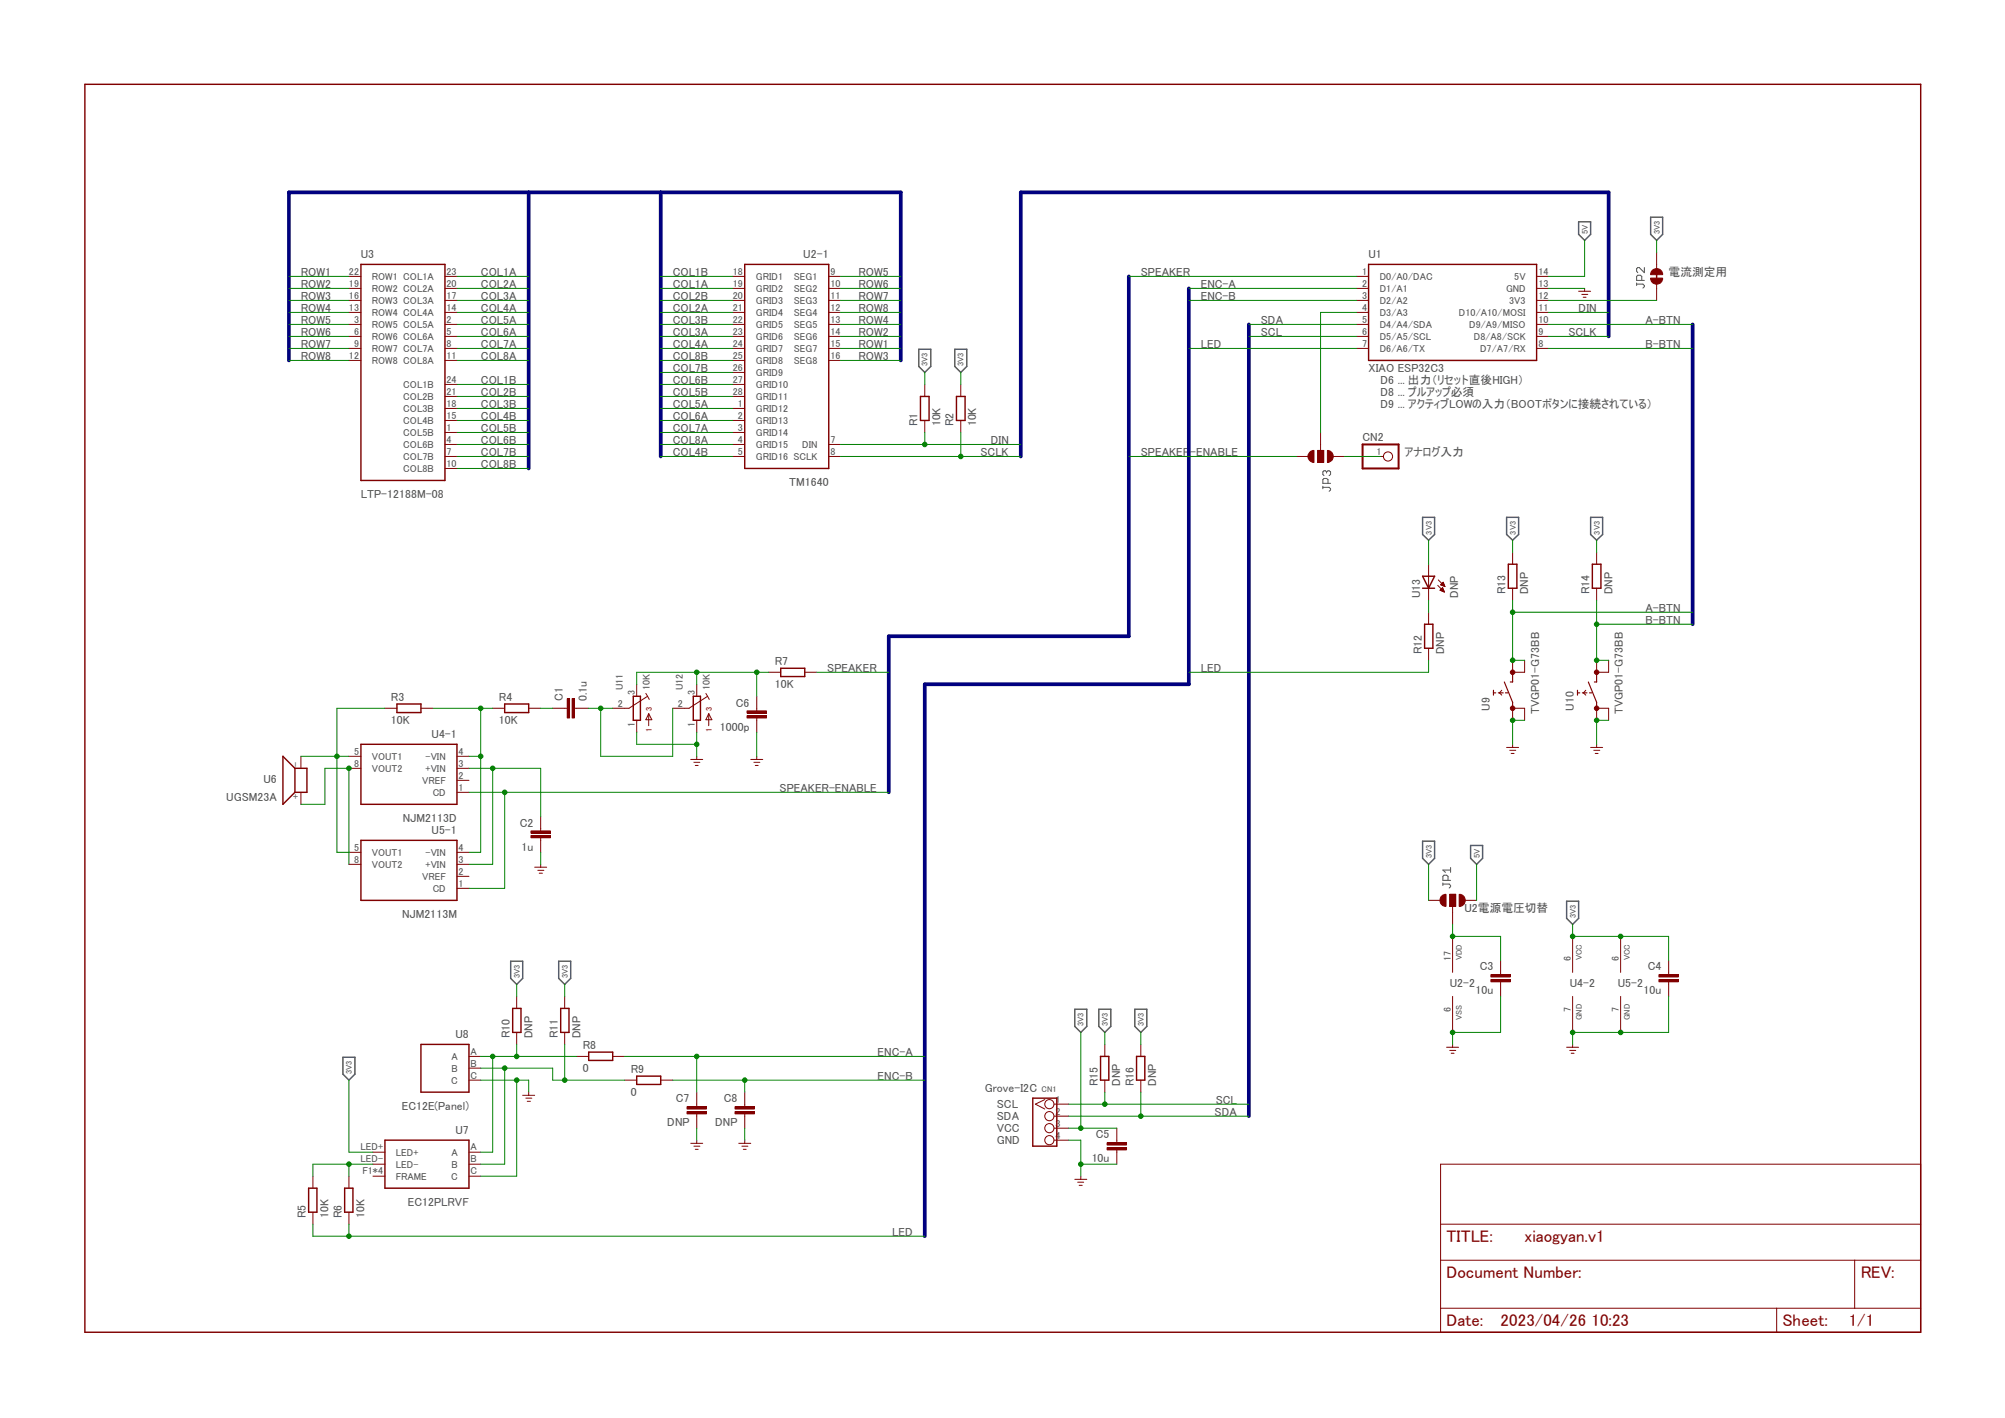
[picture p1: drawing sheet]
<svg xmlns="http://www.w3.org/2000/svg" width="297mm" height="210mm" viewBox="0 0 297 210" stroke-linecap="round" stroke-linejoin="round" font-family="sans-serif">
<path d="M12.2 12.3l272.6 185.4M284.8 12.3l-272.6 185.4" fill="none" stroke="#fff" stroke-width=".15"/>
<g fill="none" stroke="#505050" stroke-width=".15">
<path d="M243.6 39.6v.8l-.8-.8h-.2l-.2 .2v.4l.2 .2M242.4 42.1h1l.2 .2v.2l-.2 .2M242.4 41.9v.4M243.2 41.5v-.6l-.2-.1h-.4l-.2 .1v.6h1.2M196 72.2h.9l.2 .2v.2l-.2 .2M196 72v.4M196.5 69.9l.2-.2 .4 .2v.4l-.2 .1M196.5 69.9l-.2-.2h-.2l-.1 .2v.4l.1 .1M196.5 69.9v.2M196.7 71.6v-.6l-.2-.1h-.4l-.1 .1v.6h1.1M213.7 130.9h1l.2 .2v.2l-.2 .2M213.7 130.8v.3"/>
<path d="M214.5 130.4v-.6l-.2-.2h-.4l-.2 .2v.6h1.2M214.9 128.5v.7M214.9 128.9h-1.2l.4 .3"/>
</g>
<g fill="none" stroke="#505050" stroke-width=".21">
<path d="M233.8 32.9h1.8v1.8l-.9 .9-.9-.9zM244.5 32.2h1.8v2.5l-.9 .9-.9-.9zM136.1 51.7h1.8v2.6l-.9 .9-.9-.9zM141.4 51.7h1.8v2.6l-.9 .9-.9-.9zM210.7 76.6h1.8v2.6l-.9 .8-.9-.8zM223.2 76.6h1.8v2.6l-.9 .8-.9-.8zM235.6 76.6h1.8v2.6l-.9 .8-.9-.8zM210.7 124.6h1.8v2.5l-.9 .9-.9-.9zM217.8 125.2h1.8v1.9l-.9 .9-.9-.9zM232.1 133.5h1.7v2.5l-.8 .9-.9-.9zM50.8 156.6h1.8v2.5l-.9 .9-.9-.9zM75.6 142.4h1.8v2.5l-.9 .9-.9-.9z"/>
<path d="M82.8 142.4h1.7v2.5l-.8 .9-.9-.9zM159.2 149.5h1.8v2.5l-.9 .9-.9-.9zM162.8 149.5h1.7v2.5l-.8 .9-.9-.9zM168.1 149.5h1.8v2.5l-.9 .9-.9-.9z"/>
</g>
<path d="M12.6 12.5h271.9v184.8h-271.9zM53.5 39.2h12.4v32h-12.4zM110.3 39.2h12.5v30.2h-12.5zM202.7 39.2h24.9v14.2h-24.9zM57 168.9h12.5v7.1h-12.5z" fill="none" stroke="#800000" stroke-width=".21"/>
<g fill="none" stroke="#800000" stroke-width=".15">
<path d="M51.7 42.7h1.8M51.7 44.5h1.8M51.7 40.9h1.8M51.7 46.3h1.8M51.7 48h1.8M51.7 49.8h1.8M51.7 51.6h1.8M51.7 53.4h1.8M65.9 42.7h1.8M65.9 44.5h1.8M65.9 40.9h1.8M65.9 46.3h1.8"/>
<path d="M65.9 48h1.8M65.9 49.8h1.8M65.9 51.6h1.8M65.9 53.4h1.8M65.9 56.9h1.8M65.9 58.7h1.8M108.5 42.7h1.8M108.5 44.5h1.8M108.5 40.9h1.8M108.5 46.3h1.8M108.5 48h1.8M108.5 49.8h1.8"/>
<path d="M108.5 51.6h1.8M108.5 53.4h1.8M108.5 56.9h1.8M108.5 58.7h1.8M108.5 55.2h1.8M122.8 42.7h1.7M122.8 44.5h1.7M122.8 40.9h1.7M122.8 46.3h1.7M122.8 48h1.7M122.8 49.8h1.7M122.8 51.6h1.7"/>
<path d="M122.8 53.4h1.7M201 42.7h1.7M201 44.5h1.7M201 40.9h1.7M201 46.3h1.7M201 48h1.7M201 49.8h1.7M201 51.6h1.7M227.6 42.7h1.8M227.6 44.5h1.8M227.6 40.9h1.8M227.6 46.3h1.8"/>
<path d="M227.6 48h1.8M227.6 49.8h1.8M227.6 51.6h1.8M65.9 60.5h1.8M65.9 62.3h1.8M65.9 64.1h1.8M65.9 65.8h1.8M65.9 67.6h1.8M65.9 69.4h1.8M108.5 60.5h1.8M108.5 62.3h1.8M108.5 64.1h1.8"/>
<path d="M108.5 65.8h1.8M108.5 67.6h1.8M122.8 65.8h1.7M122.8 67.6h1.7M224.1 99.6h1.7M222.5 102.2l-.4 .4 .4 .4M224.1 104.9h1.7M215.2 138.7v5.3M215.2 147.6v5.3M55.2 172.4h1.8M55.2 170.6h1.8M55.2 174.2h1.8"/>
<path d="M69.5 172.4h1.7M69.5 170.6h1.7M69.5 174.2h1.7M213.4 172.4h71.1v24.9h-71.1zM213.4 186.6h71.1M213.4 193.8h71.1M213.4 181.3h71.1M263.2 193.8v3.5M274.7 186.6v7.2"/>
</g>
<path d="M224.1 99.6v1.4h-.4M221.2 102.6h.4M221.2 102.2v.8M222 102.6h.7M222.8 101l1.3 3v.9M223 102.6h.4" fill="none" stroke="#800000" stroke-width=".17"/>
<circle cx="224.1" cy="104.9" r=".33" fill="#800000"/>
<circle cx="224.1" cy="104.9" r=".33" fill="none" stroke="#800000" stroke-width=".15"/>
<circle cx="224.1" cy="99.6" r=".33" fill="#800000"/>
<g fill="none" stroke="#800000" stroke-width=".15">
<path d="M224.1 97.8v1.8M225.8 97.8v1.8M236.5 99.6h1.8M224.1 104.9v1.8M225.8 104.9v1.8M234.9 102.2l-.3 .4 .3 .4M236.5 104.9h1.8"/>
<circle cx="224.1" cy="99.6" r=".33"/>
</g>
<path d="M236.5 99.6v1.4h-.3M233.7 102.6h.3M233.7 102.2v.8M234.4 102.6h.7M235.3 101l1.2 3v.9M235.5 102.6h.3" fill="none" stroke="#800000" stroke-width=".17"/>
<circle cx="236.5" cy="104.9" r=".33" fill="#800000"/>
<circle cx="236.5" cy="104.9" r=".33" fill="none" stroke="#800000" stroke-width=".15"/>
<circle cx="236.5" cy="99.6" r=".33" fill="#800000"/>
<g fill="none" stroke="#800000" stroke-width=".15">
<path d="M137 56.9v1.8M142.3 56.9v1.8M233.8 43.1h1.8M234.3 43.6h.9M234.5 44h.4M234.7 42.7v.4M137 62.3v1.8M142.3 62.3v1.8M113.9 99.6h1.8M119.2 99.6h1.8M211.6 83.6v5.3M211.6 90.7v1.8"/>
<path d="M211.6 96v1.8M213 86.7l1 1M213.1 85.9l.9 1M213.3 87.4l.4-.4 .3 .7zM213.4 87.4h.4M213.4 86.6l.4-.4 .2 .7zM213.4 87.5h.5M213.4 87.3h.4M213.4 86.6h.5M213.5 86.7h.5M213.5 86.5h.4M213.5 87.2h.2"/>
<path d="M213.5 87.5h.4M213.6 86.4h.2M213.6 87.2h.1M213.6 86.7h.4M213.6 87.1h.1M213.7 86.4h.1M213.7 87.5h.2M213.7 87.1h.1M213.7 86.3h.1M213.7 86.7h.3M213.8 87.6h.1M213.9 86.8h.1"/>
<path d="M213.9 87.7h.1M214 86.9h.1M224.1 81.8v1.8M224.1 87.1v1.8M236.5 81.8v1.8M236.5 87.1v1.8M236.5 97.8v1.8M238.3 97.8v1.8M44.6 112v1.8M44.6 117.3v1.8M51.7 113.8h1.8M51.7 112h1.8"/>
<path d="M57 104.9h1.8M62.4 104.9h1.7M67.7 117.3h1.8M67.7 115.6h1.8M67.7 113.8h1.8M67.7 112h1.8M73 104.9h1.8M78.3 104.9h1.8M81.9 104.9h2.1M84 103.5h.4v2.8h-.4zM84.8 103.5h.3v2.8h-.3zM85.1 104.9h2.1"/>
<path d="M94.3 101.3v1.8M94.3 106.7v1.8M95.7 102.7l.2 .4M95.9 103.1l-2.7 1.8h-2.4M95.9 103.1l.3 .5M96.1 105.7v1.8M96.1 105.7l.5 .9h-.9zM102.3 112.5h1.8M102.8 112.9h.9M103 113.4h.4M103.2 101.3v1.8M103.2 106.7v1.8"/>
<path d="M103.2 112v.5M104.6 102.7l.2 .4M104.8 103.1l-2.7 1.8h-2.4M104.8 103.1l.3 .5M105 105.7l.5 .9h-.9zM105 105.7v1.8M110.7 106h2.8v.3h-2.8zM110.7 105.3h2.8v.3h-2.8zM111.2 112.5h1.8M111.7 112.9h.9M111.9 113.4h.4M112.1 103.1v2.2"/>
<path d="M112.1 106.3v2.2M112.1 112v.5M223.2 110.7h1.8M223.6 111.1h.9M223.9 111.6h.4M224.1 110.2v.5M235.6 110.7h1.8M236.1 111.1h.9M236.3 111.6h.4M236.5 104.9v1.8M236.5 110.2v.5M238.3 104.9v1.8"/>
<path d="M78.7 123.7h2.8v.4h-2.8zM78.7 123.1h2.8v.3h-2.8zM79.2 128.4h1.8M79.7 128.9h.9M79.9 129.3h.4M80.1 120.9v2.1M80.1 124.1v2.1M80.1 128v.4M233 138.7v5.3M76.5 147.6v1.8M76.5 152.9v1.8M83.7 147.6v1.8"/>
<path d="M83.7 152.9v1.8M85.4 156.5h1.8M90.8 156.5h1.7M92.5 160h1.8M97.9 160h1.8M214.3 155.1h1.8M214.8 155.6h.8M215 156h.4M215.2 154.7v.4M232.1 155.1h1.7M232.5 155.6h.9M232.7 156h.5"/>
<path d="M233 147.6v5.3M233 154.7v.4M245.7 145.1h2.9v.3h-2.9zM245.7 144.4h2.9v.3h-2.9zM247.2 142.2v2.2M247.2 145.4v2.2M46.4 174.2v1.8M46.4 179.5v1.8M77.4 162.2h1.8M77.9 162.6h.9M78.1 163.1h.5M78.3 161.8v.4"/>
<path d="M101.8 164.6h2.8v.4h-2.8zM101.8 163.9h2.8v.4h-2.8zM102.3 169.3h1.8M102.8 169.8h.9M103 170.2h.4M103.2 161.8v2.1M103.2 165v2.1M103.2 168.9v.4M108.9 164.6h2.9v.4h-2.9zM108.9 163.9h2.9v.4h-2.9zM109.4 169.3h1.8M109.9 169.8h.9"/>
<path d="M110.1 170.2h.4M110.3 161.8v2.1M110.3 165v2.1M110.3 168.9v.4"/>
<circle cx="236.5" cy="99.6" r=".33"/>
</g>
<g fill="none" stroke="#800000" stroke-width=".21">
<path d="M136.4 58.7h1.2v3.6h-1.2zM141.7 58.7h1.3v3.6h-1.3zM115.7 99h3.5v1.2h-3.5zM210.7 85.3h1.8l-.9 1.8zM210.7 87.1h1.8M211 92.5h1.3v3.5h-1.3zM223.4 83.6h1.3v3.5h-1.3zM235.9 83.6h1.3v3.5h-1.3zM43.7 113.8h1.8v3.5h-1.8M43.7 113.8v3.5M43.7 113.8l-1.8-1.8v7.1l1.8-1.8M53.5 110.2h14.2v8.9h-14.2z"/>
<path d="M58.8 104.3h3.6v1.2h-3.6zM74.8 104.3h3.5v1.2h-3.5zM93.8 103.1h1.1v3.6h-1.1zM102.7 103.1h1.1v3.6h-1.1zM75.9 149.4h1.3v3.5h-1.3zM83.1 149.4h1.2v3.5h-1.2zM87.2 155.8h3.6v1.3h-3.6zM94.3 159.4h3.6v1.2h-3.6zM45.7 176h1.2v3.5h-1.2z"/>
</g>
<path d="M84.2 103.5v2.8M84.9 103.5v2.8M110.7 106.2h2.8M110.7 105.5h2.8M78.7 123.9h2.8M78.7 123.2h2.8M245.7 145.2h2.9M245.7 144.5h2.9M101.8 164.8h2.8M101.8 164.1h2.8M108.9 164.8h2.9M108.9 164.1h2.9" fill="none" stroke="#800000" stroke-width=".34"/>
<path d="M216.2 132.5a.89 .89 0 0 1 .9 .9 .89 .89 0 0 1-.9 .8z" fill-rule="evenodd" fill="#800000"/>
<path d="M216.2 132.5a.89 .89 0 0 1 .9 .9 .89 .89 0 0 1-.9 .8z" fill="none" stroke="#800000" stroke-width=".15"/>
<path d="M213.4 132.8l.3-.2 .5-.1v1.7a.89 .89 0 0 1-.8-.4 .89 .89 0 0 1 0-1z" fill-rule="evenodd" fill="#800000"/>
<path d="M213.4 132.8l.3-.2 .5-.1v1.7a.89 .89 0 0 1-.8-.4 .89 .89 0 0 1 0-1zM214.8 132.5h.8v1.7h-.8zM215.2 134.2v.9" fill="none" stroke="#800000" stroke-width=".15"/>
<path d="M214.8 132.5h.8v1.7h-.8z" fill-rule="evenodd" fill="#800000"/>
<g fill="none" stroke="#800000" stroke-width=".15">
<path d="M211.6 133.3h1.8M214.8 132.5h.8v1.7h-.8zM215.2 135.1v1.8M217 133.3h1.7M220.9 145.1h2.8v.3h-2.8zM220.9 144.4h2.8v.3h-2.8zM222.3 142.2v2.2M222.3 145.4v2.2M154.8 162.9l-1.4 .6 1.4 .8M156.2 163.5h2.1M156.2 165.3h2.1M156.2 167.1h2.1"/>
<path d="M156.2 168.9h2.1M159.2 174.7h1.8M159.6 175.1h.9M159.9 175.6h.4M160.1 174.2v.5M164 170h2.9v.3h-2.9zM164 169.2h2.9v.4h-2.9zM165.4 167.1v2.1M165.4 170.3v2.1"/>
<circle cx="155.4" cy="163.5" r=".68"/>
<circle cx="155.4" cy="168.9" r=".68"/>
<circle cx="155.4" cy="165.3" r=".68"/>
<circle cx="155.4" cy="167.1" r=".68"/>
</g>
<path d="M220.9 145.2h2.8M220.9 144.5h2.8M164 170.1h2.9M164 169.4h2.9" fill="none" stroke="#800000" stroke-width=".34"/>
<path d="M153 162.6h3.5v7.2h-3.5z" fill="none" stroke="#800000" stroke-width=".21"/>
<path d="M244.6 40.2l.3-.3 .5-.1v.9h-.9z" fill-rule="evenodd" fill="#800000"/>
<path d="M244.6 40.2l.3-.3 .5-.1v.9h-.9z" fill="none" stroke="#800000" stroke-width=".15"/>
<path d="M245.4 39.8a.83 .83 0 0 1 .9 .9h-.9z" fill-rule="evenodd" fill="#800000"/>
<path d="M245.4 39.8a.83 .83 0 0 1 .9 .9h-.9z" fill="none" stroke="#800000" stroke-width=".15"/>
<path d="M244.5 41.2h1.8a.89 .89 0 0 1-.9 .9 .89 .89 0 0 1-.9-.9z" fill-rule="evenodd" fill="#800000"/>
<g fill="none" stroke="#800000" stroke-width=".15">
<path d="M245.4 37.4v2.4M244.5 41.2h1.8a.89 .89 0 0 1-.9 .9 .89 .89 0 0 1-.9-.9zM245.4 42.1v2.4M204.5 67.6h.4M51.7 128h1.8M51.7 126.2h1.8M67.7 131.6h1.8M67.7 129.8h1.8M67.7 128h1.8M67.7 126.2h1.8M240.1 138.7v5.3M69.5 156.5h1.7"/>
<path d="M69.5 158.2h1.7M69.5 160h1.7M163.7 154.7v1.8M163.7 160v1.8M169 154.7v1.8M169 160v1.8M240.1 147.6v5.3"/>
<circle cx="205.6" cy="67.6" r=".68"/>
</g>
<path d="M245.4 40.2v1.3M53.5 124.5h14.2v8.8h-14.2zM62.4 154.7h7.1v7.1h-7.1zM163 156.5h1.3v3.5h-1.3zM168.4 156.5h1.2v3.5h-1.2z" fill="none" stroke="#800000" stroke-width=".21"/>
<path d="M201.8 65.8h5.4v3.6h-5.4z" fill="none" stroke="#800000" stroke-width=".3"/>
<path d="M194.1 66.8l.5-.1v1.8a.91 .91 0 0 1-.8-.6 .91 .91 0 0 1 .3-1.1z" fill-rule="evenodd" fill="#800000"/>
<path d="M194.1 66.8l.5-.1v1.8a.91 .91 0 0 1-.8-.6 .91 .91 0 0 1 .3-1.1z" fill="none" stroke="#800000" stroke-width=".15"/>
<path d="M196.6 66.7a.89 .89 0 0 1 .9 .9 .89 .89 0 0 1-.9 .9z" fill-rule="evenodd" fill="#800000"/>
<path d="M195.2 66.7h.9v1.8h-.9zM195.6 65.8v.9M196.6 66.7a.89 .89 0 0 1 .9 .9 .89 .89 0 0 1-.9 .9z" fill="none" stroke="#800000" stroke-width=".15"/>
<path d="M195.2 66.7h.8v1.8h-.8z" fill-rule="evenodd" fill="#800000"/>
<path d="M192.1 67.6h1.7M195.2 66.7h.8v1.8h-.8zM195.6 64.1v1.7M197.4 67.6h1.8M51.7 174.2v1.8M51.7 179.5v1.8" fill="none" stroke="#800000" stroke-width=".15"/>
<path d="M51.1 176h1.2v3.5h-1.2z" fill="none" stroke="#800000" stroke-width=".21"/>
<path d="M78.3 28.5v40.9M97.9 28.5v39.1M42.8 53.4v-24.9h90.6v24.9M167.2 40.9v53.3h-35.5v23.1M176.1 42.7v58.6h-39.1v81.8M185 48v117.3M238.3 49.8v-21.3h-87.1v39.1M250.7 48v44.5" fill="none" stroke="#000080" stroke-width=".55"/>
<path d="M137 55.2v1.7M142.3 55.2v1.7M233 136.9v1.8h14.2v3.5" fill="none" stroke="#008000" stroke-width=".15"/>
<circle cx="233" cy="138.7" r=".33" fill="#008000"/>
<circle cx="233" cy="138.7" r=".33" fill="none" stroke="#008000" stroke-width=".15"/>
<circle cx="240.1" cy="138.7" r=".33" fill="#008000"/>
<g fill="none" stroke="#008000" stroke-width=".15">
<path d="M245.4 35.6v1.8M211.6 128v5.3M76.5 145.8v1.8M83.7 145.8v1.8M160.1 152.9v14.2M158.3 167.1h7.1"/>
<circle cx="240.1" cy="138.7" r=".33"/>
</g>
<circle cx="160.1" cy="167.1" r=".33" fill="#008000"/>
<g fill="none" stroke="#008000" stroke-width=".15">
<path d="M124.5 65.8h26.7M137 64.1v1.7M211.6 80v3.6M224.1 80v1.8M236.5 80v1.8M51.7 160v10.6h3.5M163.7 152.9v1.8M169 152.9v1.8"/>
<circle cx="160.1" cy="167.1" r=".33"/>
</g>
<circle cx="137" cy="65.8" r=".33" fill="#008000"/>
<g fill="none" stroke="#008000" stroke-width=".15">
<path d="M229.4 46.3h8.9M124.5 67.6h26.7M142.3 64.1v3.5"/>
<circle cx="137" cy="65.8" r=".33"/>
</g>
<circle cx="142.3" cy="67.6" r=".33" fill="#008000"/>
<g fill="none" stroke="#008000" stroke-width=".15">
<path d="M42.8 49.8h8.9M42.8 40.9h8.9M42.8 42.7h8.9M42.8 46.3h8.9M42.8 44.5h8.9M42.8 51.6h8.9M42.8 48h8.9M42.8 53.4h8.9M67.7 49.8h10.6M67.7 40.9h10.6M67.7 42.7h10.6M67.7 46.3h10.6"/>
<path d="M67.7 44.5h10.6M67.7 51.6h10.6M67.7 48h10.6M67.7 53.4h10.6M67.7 56.9h10.6M67.7 58.7h10.6M97.9 49.8h10.6M97.9 40.9h10.6M97.9 42.7h10.6M97.9 46.3h10.6M97.9 44.5h10.6M97.9 51.6h10.6"/>
<path d="M97.9 48h10.6M97.9 53.4h10.6M97.9 56.9h10.6M97.9 58.7h10.6M97.9 55.2h10.6M124.5 49.8h8.9M124.5 40.9h8.9M124.5 42.7h8.9M124.5 46.3h8.9M124.5 44.5h8.9M124.5 51.6h8.9M124.5 48h8.9"/>
<path d="M124.5 53.4h8.9M229.4 49.8h8.9M67.7 60.5h10.6M67.7 62.3h10.6M67.7 64.1h10.6M67.7 65.8h10.6M67.7 67.6h10.6M67.7 69.4h10.6M97.9 60.5h10.6M97.9 62.3h10.6M97.9 64.1h10.6M97.9 65.8h10.6"/>
<path d="M97.9 67.6h10.6M57 104.9h-7.1v7.1h1.8"/>
<circle cx="142.3" cy="67.6" r=".33"/>
</g>
<circle cx="49.9" cy="112" r=".33" fill="#008000"/>
<g fill="none" stroke="#008000" stroke-width=".15">
<path d="M44.6 112h5.3v14.2h1.8M64.1 104.9h8.9M71.2 104.9v7.1h-1.7"/>
<circle cx="49.9" cy="112" r=".33"/>
</g>
<circle cx="71.2" cy="104.9" r=".33" fill="#008000"/>
<g fill="none" stroke="#008000" stroke-width=".15">
<path d="M71.2 112v14.2"/>
<circle cx="71.2" cy="104.9" r=".33"/>
</g>
<circle cx="71.2" cy="112" r=".33" fill="#008000"/>
<g fill="none" stroke="#008000" stroke-width=".15">
<path d="M44.6 119.1h3.5v-5.3h3.6v14.2M69.5 126.2h1.7"/>
<circle cx="71.2" cy="112" r=".33"/>
</g>
<circle cx="51.7" cy="113.8" r=".33" fill="#008000"/>
<g fill="none" stroke="#008000" stroke-width=".15">
<path d="M69.5 113.8h10.6v7.1M73 113.8v14.2M80.1 104.9h1.8"/>
<circle cx="51.7" cy="113.8" r=".33"/>
</g>
<circle cx="73" cy="113.8" r=".33" fill="#008000"/>
<g fill="none" stroke="#008000" stroke-width=".15">
<path d="M69.5 128h3.5M247.2 147.6v5.3h-14.2v1.8"/>
<circle cx="73" cy="113.8" r=".33"/>
</g>
<circle cx="233" cy="152.9" r=".33" fill="#008000"/>
<circle cx="233" cy="152.9" r=".33" fill="none" stroke="#008000" stroke-width=".15"/>
<circle cx="240.1" cy="152.9" r=".33" fill="#008000"/>
<g fill="none" stroke="#008000" stroke-width=".15">
<path d="M94.3 108.5v1.7h8.9M103.2 108.5v3.5M80.1 126.2v1.8"/>
<circle cx="240.1" cy="152.9" r=".33"/>
</g>
<circle cx="103.2" cy="110.2" r=".33" fill="#008000"/>
<g fill="none" stroke="#008000" stroke-width=".15">
<path d="M112.1 108.5v3.5M71.2 160h7.1v1.8M76.5 160v14.2h-5.3"/>
<circle cx="103.2" cy="110.2" r=".33"/>
</g>
<circle cx="76.5" cy="160" r=".33" fill="#008000"/>
<g fill="none" stroke="#008000" stroke-width=".15">
<path d="M222.3 147.6v5.3h-7.1v1.8M103.2 167.1v1.8M110.3 167.1v1.8"/>
<circle cx="76.5" cy="160" r=".33"/>
</g>
<circle cx="215.2" cy="152.9" r=".33" fill="#008000"/>
<g fill="none" stroke="#008000" stroke-width=".15">
<path d="M229.4 42.7h5.3M158.3 168.9h1.8v5.3M160.1 172.4h5.3"/>
<circle cx="215.2" cy="152.9" r=".33"/>
</g>
<circle cx="160.1" cy="172.4" r=".33" fill="#008000"/>
<g fill="none" stroke="#008000" stroke-width=".15">
<path d="M225.8 106.7h-1.7v3.5"/>
<circle cx="160.1" cy="172.4" r=".33"/>
</g>
<circle cx="224.1" cy="106.7" r=".33" fill="#008000"/>
<g fill="none" stroke="#008000" stroke-width=".15">
<path d="M238.3 106.7h-1.8v3.5"/>
<circle cx="224.1" cy="106.7" r=".33"/>
</g>
<circle cx="236.5" cy="106.7" r=".33" fill="#008000"/>
<g fill="none" stroke="#008000" stroke-width=".15">
<path d="M87.2 104.9h3.6M89 104.9v7.1h10.7v-7.1"/>
<circle cx="236.5" cy="106.7" r=".33"/>
</g>
<circle cx="89" cy="104.9" r=".33" fill="#008000"/>
<g fill="none" stroke="#008000" stroke-width=".15">
<path d="M103.2 99.6v1.7M112.1 99.6h-17.8v1.7"/>
<circle cx="89" cy="104.9" r=".33"/>
</g>
<circle cx="103.2" cy="99.6" r=".33" fill="#008000"/>
<g fill="none" stroke="#008000" stroke-width=".15">
<path d="M113.9 99.6h-1.8v3.5"/>
<circle cx="103.2" cy="99.6" r=".33"/>
</g>
<circle cx="112.1" cy="99.6" r=".33" fill="#008000"/>
<g fill="none" stroke="#008000" stroke-width=".15">
<path d="M69.5 117.3h62.2M74.8 117.3v14.3"/>
<circle cx="112.1" cy="99.6" r=".33"/>
</g>
<circle cx="74.8" cy="117.3" r=".33" fill="#008000"/>
<g fill="none" stroke="#008000" stroke-width=".15">
<path d="M167.2 40.9h33.8M167.2 67.6h24.9M121 99.6h10.7M69.5 131.6h5.3M76.5 154.7v1.8M85.4 156.5h-12.4v14.1h-1.8"/>
<circle cx="74.8" cy="117.3" r=".33"/>
</g>
<circle cx="76.5" cy="156.5" r=".33" fill="#008000"/>
<g fill="none" stroke="#008000" stroke-width=".15">
<path d="M71.2 156.5h1.8"/>
<circle cx="76.5" cy="156.5" r=".33"/>
</g>
<circle cx="73" cy="156.5" r=".33" fill="#008000"/>
<g fill="none" stroke="#008000" stroke-width=".15">
<path d="M83.7 154.7v5.3M92.5 160h-10.6v-1.8h-7.1v14.2h-3.6"/>
<circle cx="73" cy="156.5" r=".33"/>
</g>
<circle cx="83.7" cy="160" r=".33" fill="#008000"/>
<g fill="none" stroke="#008000" stroke-width=".15">
<path d="M71.2 158.2h3.6"/>
<circle cx="83.7" cy="160" r=".33"/>
</g>
<circle cx="74.8" cy="158.2" r=".33" fill="#008000"/>
<g fill="none" stroke="#008000" stroke-width=".15">
<path d="M92.5 156.5h44.5M103.2 156.5v5.3"/>
<circle cx="74.8" cy="158.2" r=".33"/>
</g>
<circle cx="103.2" cy="156.5" r=".33" fill="#008000"/>
<g fill="none" stroke="#008000" stroke-width=".15">
<path d="M176.1 42.7h24.9M99.7 160h37.3M110.3 160v1.8"/>
<circle cx="103.2" cy="156.5" r=".33"/>
</g>
<circle cx="110.3" cy="160" r=".33" fill="#008000"/>
<g fill="none" stroke="#008000" stroke-width=".15">
<path d="M176.1 44.5h24.9M211.6 97.8v1.8h-35.5M46.4 181.3v1.8h90.6M51.7 181.3v1.8"/>
<circle cx="110.3" cy="160" r=".33"/>
</g>
<circle cx="51.7" cy="183.1" r=".33" fill="#008000"/>
<g fill="none" stroke="#008000" stroke-width=".15">
<path d="M176.1 51.6h24.9M250.7 90.7h-26.6v7.1h1.7"/>
<circle cx="51.7" cy="183.1" r=".33"/>
</g>
<circle cx="224.1" cy="97.8" r=".33" fill="#008000"/>
<g fill="none" stroke="#008000" stroke-width=".15">
<path d="M224.1 88.9v1.8"/>
<circle cx="224.1" cy="97.8" r=".33"/>
</g>
<circle cx="224.1" cy="90.7" r=".33" fill="#008000"/>
<g fill="none" stroke="#008000" stroke-width=".15">
<path d="M229.4 48h21.3M250.7 92.5h-14.2v5.3h1.8"/>
<circle cx="224.1" cy="90.7" r=".33"/>
</g>
<circle cx="236.5" cy="97.8" r=".33" fill="#008000"/>
<g fill="none" stroke="#008000" stroke-width=".15">
<path d="M236.5 88.9v3.6"/>
<circle cx="236.5" cy="97.8" r=".33"/>
</g>
<circle cx="236.5" cy="92.5" r=".33" fill="#008000"/>
<g fill="none" stroke="#008000" stroke-width=".15">
<path d="M234.7 35.6v5.3h-5.3M201 46.3h-5.4v17.8M229.4 51.6h21.3M215.2 136.9v1.8h7.1v3.5M218.7 128v5.3"/>
<circle cx="236.5" cy="92.5" r=".33"/>
</g>
<circle cx="215.2" cy="138.7" r=".33" fill="#008000"/>
<g fill="none" stroke="#008000" stroke-width=".15">
<path d="M185 48h16M158.3 165.3h26.7M169 161.8v3.5"/>
<circle cx="215.2" cy="138.7" r=".33"/>
</g>
<circle cx="169" cy="165.3" r=".33" fill="#008000"/>
<g fill="none" stroke="#008000" stroke-width=".15">
<path d="M185 49.8h16M158.3 163.5h26.7M163.7 161.8v1.7"/>
<circle cx="169" cy="165.3" r=".33"/>
</g>
<circle cx="163.7" cy="163.5" r=".33" fill="#008000"/>
<g fill="none" stroke="#008000" stroke-width=".15">
<path d="M229.4 44.5h16M51.7 172.4v1.8M55.2 172.4h-8.8v1.8"/>
<circle cx="163.7" cy="163.5" r=".33"/>
</g>
<circle cx="51.7" cy="172.4" r=".33" fill="#008000"/>
<g fill="none" stroke="#008000" stroke-width=".15">
<path d="M199.2 67.6h5.3M211.6 88.9v1.8"/>
<circle cx="51.7" cy="172.4" r=".33"/>
</g>
<g font-size="2.5" fill="#800000">
<text x="214.3" y="184">TITLE:</text>
<text x="225.8" y="184">xiaogyan.v1</text>
<text x="214.3" y="189.3">Document Number:</text>
<text x="275.6" y="189.3">REV:</text>
<text x="214.3" y="196.4">Date:</text>
<text x="222.3" y="196.4">2023/04/26 10:23</text>
<text x="264.1" y="196.4">Sheet:</text>
<text x="273.9" y="196.4">1/1</text>
</g>
<g font-size="1.7" fill="#505050">
<text x="44.6" y="40.9">ROW1</text>
<text x="53.5" y="38.3">U3</text>
<text x="71.2" y="40.9">COL1A</text>
<text x="99.7" y="40.9">COL1B</text>
<text x="119" y="38.3">U2-1</text>
<text x="127.2" y="40.9">ROW5</text>
<text x="169" y="40.9">SPEAKER</text>
<text x="202.7" y="38.3">U1</text>
<text x="247.2" y="40.9">電流測定用</text>
<text x="44.6" y="42.7">ROW2</text>
<text x="44.6" y="44.5">ROW3</text>
<text x="44.6" y="46.3">ROW4</text>
<text x="71.2" y="42.7">COL2A</text>
<text x="71.2" y="44.5">COL3A</text>
<text x="71.2" y="46.3">COL4A</text>
<text x="99.7" y="42.7">COL1A</text>
<text x="99.7" y="46.3">COL2A</text>
<text x="99.7" y="44.5">COL2B</text>
<text x="127.2" y="42.7">ROW6</text>
<text x="127.2" y="44.5">ROW7</text>
<text x="127.2" y="46.3">ROW8</text>
<text x="177.9" y="42.7">ENC-A</text>
<text x="177.9" y="44.5">ENC-B</text>
<text x="233.8" y="46.3">DIN</text>
<text x="44.6" y="48">ROW5</text>
<text x="44.6" y="49.8">ROW6</text>
<text x="44.6" y="51.6">ROW7</text>
<text x="44.6" y="53.4">ROW8</text>
<text x="71.2" y="48">COL5A</text>
<text x="71.2" y="49.8">COL6A</text>
<text x="71.2" y="51.6">COL7A</text>
<text x="71.2" y="53.4">COL8A</text>
<text x="99.7" y="49.8">COL3A</text>
<text x="99.7" y="51.6">COL4A</text>
<text x="99.7" y="48">COL3B</text>
<text x="99.7" y="53.4">COL8B</text>
<text x="127.2" y="51.6">ROW1</text>
<text x="127.2" y="49.8">ROW2</text>
<text x="127.2" y="53.4">ROW3</text>
<text x="127.2" y="48">ROW4</text>
<text x="177.9" y="51.6">LED</text>
<text x="186.8" y="48">SDA</text>
<text x="186.8" y="49.8">SCL</text>
<text x="232.3" y="49.8">SCLK</text>
<text x="243.8" y="48">A-BTN</text>
<text x="243.8" y="51.6">B-BTN</text>
<text x="71.2" y="56.9">COL1B</text>
<text x="71.2" y="58.7">COL2B</text>
<text x="99.7" y="58.7">COL5B</text>
<text x="99.7" y="56.9">COL6B</text>
<text x="99.7" y="55.2">COL7B</text>
<text x="202.7" y="55.2">XIAO ESP32C3</text>
<text x="204.5" y="56.9">D6 ... 出力（リセット直後HIGH）</text>
<text x="204.5" y="58.7">D8 ... プルアップ必須</text>
<text x="71.2" y="60.5">COL3B</text>
<text x="71.2" y="62.3">COL4B</text>
<text x="71.2" y="64.1">COL5B</text>
<text x="71.2" y="65.8">COL6B</text>
<text x="99.7" y="60.5">COL5A</text>
<text x="99.7" y="62.3">COL6A</text>
<text x="99.7" y="64.1">COL7A</text>
<text x="99.7" y="65.8">COL8A</text>
<text x="135.9" y="63.2" transform="rotate(-90 135.9 63.2)">R1</text>
<text x="139.3" y="63.2" transform="rotate(-90 139.3 63.2)">10K</text>
<text x="141.3" y="63.2" transform="rotate(-90 141.3 63.2)">R2</text>
<text x="144.6" y="63.2" transform="rotate(-90 144.6 63.2)">10K</text>
<text x="146.8" y="65.8">DIN</text>
<text x="201.8" y="65.4">CN2</text>
<text x="204.5" y="60.5">D9 ... アクティブLOWの入力（BOOTボタンに接続されている）</text>
<text x="71.2" y="67.6">COL7B</text>
<text x="71.2" y="69.4">COL8B</text>
<text x="99.7" y="67.6">COL4B</text>
<text x="145.2" y="67.6">SCLK</text>
<text x="169" y="67.6">SPEAKER-ENABLE</text>
<text x="208.1" y="67.6">アナログ入力</text>
<text x="53.5" y="73.8">LTP-12188M-08</text>
<text x="116.9" y="72.1">TM1640</text>
<text x="210.4" y="88.6" transform="rotate(-90 210.4 88.6)">U13</text>
<text x="216" y="88.6" transform="rotate(-90 216 88.6)">DNP</text>
<text x="223" y="88" transform="rotate(-90 223 88)">R13</text>
<text x="226.4" y="88" transform="rotate(-90 226.4 88)">DNP</text>
<text x="235.5" y="88" transform="rotate(-90 235.5 88)">R14</text>
<text x="238.8" y="88" transform="rotate(-90 238.8 88)">DNP</text>
<text x="243.8" y="90.7">A-BTN</text>
<text x="243.8" y="92.5">B-BTN</text>
<text x="114.8" y="101.9">10K</text>
<text x="114.8" y="98.6">R7</text>
<text x="122.6" y="99.6">SPEAKER</text>
<text x="177.9" y="99.6">LED</text>
<text x="210.6" y="96.9" transform="rotate(-90 210.6 96.9)">R12</text>
<text x="214" y="96.9" transform="rotate(-90 214 96.9)">DNP</text>
<text x="57.9" y="107.2">10K</text>
<text x="57.9" y="103.8">R3</text>
<text x="73.9" y="107.2">10K</text>
<text x="73.9" y="103.8">R4</text>
<text x="83.4" y="103.8" transform="rotate(-90 83.4 103.8)">C1</text>
<text x="87" y="103.8" transform="rotate(-90 87 103.8)">0.1u</text>
<text x="109" y="104.6">C6</text>
<text x="220.7" y="105.3" transform="rotate(-90 220.7 105.3)">U9</text>
<text x="228" y="105.8" transform="rotate(-90 228 105.8)">TVGP01-G73BB</text>
<text x="233.1" y="105.3" transform="rotate(-90 233.1 105.3)">U10</text>
<text x="240.4" y="105.8" transform="rotate(-90 240.4 105.8)">TVGP01-G73BB</text>
<text x="63.9" y="109.3">U4-1</text>
<text x="106.6" y="108.2">1000p</text>
<text x="33.5" y="118.6">UGSM23A</text>
<text x="39" y="115.9">U6</text>
<text x="115.5" y="117.3">SPEAKER-ENABLE</text>
<text x="59.7" y="121.8">NJM2113D</text>
<text x="63.9" y="123.6">U5-1</text>
<text x="77" y="122.4">C2</text>
<text x="77.3" y="126">1u</text>
<text x="59.6" y="136">NJM2113M</text>
<text x="217" y="135.1">U2電源電圧切替</text>
<text x="219.2" y="143.7">C3</text>
<text x="244.1" y="143.7">C4</text>
<text x="214.8" y="146.2">U2-2</text>
<text x="218.6" y="147.3">10u</text>
<text x="232.5" y="146.2">U4-2</text>
<text x="239.7" y="146.2">U5-2</text>
<text x="243.5" y="147.3">10u</text>
<text x="67.5" y="153.8">U8</text>
<text x="75.5" y="153.8" transform="rotate(-90 75.5 153.8)">R10</text>
<text x="78.9" y="153.8" transform="rotate(-90 78.9 153.8)">DNP</text>
<text x="82.6" y="153.8" transform="rotate(-90 82.6 153.8)">R11</text>
<text x="86" y="153.8" transform="rotate(-90 86 153.8)">DNP</text>
<text x="86.3" y="155.4">R8</text>
<text x="86.3" y="158.8">0</text>
<text x="93.4" y="159">R9</text>
<text x="130" y="156.5">ENC-A</text>
<text x="130" y="160">ENC-B</text>
<text x="145.9" y="161.8">Grove-I2C</text>
<text x="162.6" y="160.9" transform="rotate(-90 162.6 160.9)">R15</text>
<text x="165.9" y="160.9" transform="rotate(-90 165.9 160.9)">DNP</text>
<text x="167.9" y="160.9" transform="rotate(-90 167.9 160.9)">R16</text>
<text x="171.3" y="160.9" transform="rotate(-90 171.3 160.9)">DNP</text>
<text x="59.5" y="164.4">EC12E(Panel)</text>
<text x="67.5" y="168">U7</text>
<text x="93.4" y="162.3">0</text>
<text x="98.9" y="166.8">DNP</text>
<text x="100.1" y="163.3">C7</text>
<text x="106" y="166.8">DNP</text>
<text x="107.2" y="163.3">C8</text>
<text x="147.7" y="164.1">SCL</text>
<text x="147.7" y="165.9">SDA</text>
<text x="147.7" y="167.7">VCC</text>
<text x="179.9" y="165.3">SDA</text>
<text x="180.1" y="163.5">SCL</text>
<text x="147.7" y="169.5">GND</text>
<text x="161.7" y="172.2">10u</text>
<text x="162.3" y="168.6">C5</text>
<text x="60.4" y="178.6">EC12PLRVF</text>
<text x="45.3" y="180.4" transform="rotate(-90 45.3 180.4)">R5</text>
<text x="48.6" y="180.4" transform="rotate(-90 48.6 180.4)">10K</text>
<text x="50.6" y="180.4" transform="rotate(-90 50.6 180.4)">R6</text>
<text x="54" y="180.4" transform="rotate(-90 54 180.4)">10K</text>
<text x="132.2" y="183.1">LED</text>
</g>
<g font-size="1.5" fill="#505050">
<text x="51.7" y="40.7">22</text>
<text x="55.1" y="41.5">ROW1 COL1A</text>
<text x="66.1" y="40.7">23</text>
<text x="108.5" y="40.7">18</text>
<text x="112" y="41.4">GRID1</text>
<text x="117.6" y="41.5">SEG1</text>
<text x="123" y="40.7">9</text>
<text x="201.8" y="40.7">1</text>
<text x="204.4" y="41.5">D0/A0/DAC</text>
<text x="224.3" y="41.4">5V</text>
<text x="227.9" y="40.7">14</text>
<text x="51.7" y="42.5">19</text>
<text x="51.7" y="44.2">16</text>
<text x="51.7" y="46">13</text>
<text x="52.4" y="47.8">3</text>
<text x="55.1" y="43.3">ROW2 COL2A</text>
<text x="55.1" y="45">ROW3 COL3A</text>
<text x="55.1" y="46.8">ROW4 COL4A</text>
<text x="66.1" y="42.5">20</text>
<text x="66.1" y="44.2">17</text>
<text x="66.1" y="46">14</text>
<text x="66.1" y="47.8">2</text>
<text x="108.5" y="42.5">19</text>
<text x="108.5" y="44.2">20</text>
<text x="108.5" y="46">21</text>
<text x="108.5" y="47.8">22</text>
<text x="112" y="43.2">GRID2</text>
<text x="112" y="45">GRID3</text>
<text x="112" y="46.8">GRID4</text>
<text x="117.6" y="43.3">SEG2</text>
<text x="117.6" y="45">SEG3</text>
<text x="117.6" y="46.8">SEG4</text>
<text x="123" y="42.5">10</text>
<text x="123" y="44.2">11</text>
<text x="123" y="46">12</text>
<text x="123" y="47.8">13</text>
<text x="201.8" y="42.5">2</text>
<text x="201.8" y="44.2">3</text>
<text x="201.8" y="46">4</text>
<text x="201.8" y="47.8">5</text>
<text x="204.4" y="43.3">D1/A1</text>
<text x="204.4" y="45">D2/A2</text>
<text x="204.4" y="46.8">D3/A3</text>
<text x="216.1" y="46.8">D10/A10/MOSI</text>
<text x="223.1" y="43.2">GND</text>
<text x="223.6" y="45">3V3</text>
<text x="227.9" y="42.5">13</text>
<text x="227.9" y="44.2">12</text>
<text x="227.9" y="46">11</text>
<text x="227.9" y="47.8">10</text>
<text x="51.7" y="53.1">12</text>
<text x="52.4" y="49.6">6</text>
<text x="52.4" y="51.3">9</text>
<text x="55.1" y="48.6">ROW5 COL5A</text>
<text x="55.1" y="50.4">ROW6 COL6A</text>
<text x="55.1" y="52.1">ROW7 COL7A</text>
<text x="55.1" y="53.9">ROW8 COL8A</text>
<text x="66.1" y="49.6">5</text>
<text x="66.1" y="51.3">8</text>
<text x="66.1" y="53.1">11</text>
<text x="108.5" y="49.6">23</text>
<text x="108.5" y="51.3">24</text>
<text x="108.5" y="53.1">25</text>
<text x="112" y="48.6">GRID5</text>
<text x="112" y="50.3">GRID6</text>
<text x="112" y="52.1">GRID7</text>
<text x="112" y="53.9">GRID8</text>
<text x="117.6" y="48.6">SEG5</text>
<text x="117.6" y="50.4">SEG6</text>
<text x="117.6" y="52.1">SEG7</text>
<text x="117.6" y="53.9">SEG8</text>
<text x="123" y="49.6">14</text>
<text x="123" y="51.3">15</text>
<text x="123" y="53.1">16</text>
<text x="201.8" y="49.6">6</text>
<text x="201.8" y="51.3">7</text>
<text x="204.4" y="48.6">D4/A4/SDA</text>
<text x="204.4" y="50.4">D5/A5/SCL</text>
<text x="204.4" y="52.1">D6/A6/TX</text>
<text x="217.6" y="48.6">D9/A9/MISO</text>
<text x="218.3" y="50.3">D8/A8/SCK</text>
<text x="219.2" y="52.1">D7/A7/RX</text>
<text x="227.9" y="51.3">8</text>
<text x="227.9" y="49.6">9</text>
<text x="59.7" y="57.4">COL1B</text>
<text x="59.7" y="59.2">COL2B</text>
<text x="66.1" y="56.7">24</text>
<text x="66.1" y="58.5">21</text>
<text x="108.5" y="54.9">26</text>
<text x="108.5" y="56.7">27</text>
<text x="108.5" y="58.5">28</text>
<text x="112" y="55.7">GRID9</text>
<text x="112" y="57.4">GRID10</text>
<text x="112" y="59.2">GRID11</text>
<text x="59.7" y="61">COL3B</text>
<text x="59.7" y="62.8">COL4B</text>
<text x="59.7" y="64.6">COL5B</text>
<text x="66.1" y="60.2">18</text>
<text x="66.1" y="62">15</text>
<text x="66.1" y="63.8">1</text>
<text x="66.1" y="65.6">4</text>
<text x="109.3" y="60.2">1</text>
<text x="109.3" y="62">2</text>
<text x="109.3" y="63.8">3</text>
<text x="109.3" y="65.6">4</text>
<text x="112" y="61">GRID12</text>
<text x="112" y="62.8">GRID13</text>
<text x="112" y="64.6">GRID14</text>
<text x="123" y="65.6">7</text>
<text x="59.7" y="66.3">COL6B</text>
<text x="59.7" y="68.1">COL7B</text>
<text x="59.7" y="69.9">COL8B</text>
<text x="66.1" y="67.4">7</text>
<text x="66.1" y="69.1">10</text>
<text x="109.3" y="67.4">5</text>
<text x="112" y="66.3">GRID15</text>
<text x="112" y="68.1">GRID16 SCLK</text>
<text x="118.8" y="66.3">DIN</text>
<text x="123" y="67.4">8</text>
<text x="203.9" y="67.4">1</text>
<text x="91.5" y="104.6">2</text>
<text x="92.3" y="102.2" transform="rotate(-90 92.3 102.2)">U11</text>
<text x="94.1" y="107.7" transform="rotate(-90 94.1 107.7)">1</text>
<text x="94.1" y="102.9" transform="rotate(-90 94.1 102.9)">3</text>
<text x="96.3" y="102.2" transform="rotate(-90 96.3 102.2)">10K</text>
<text x="100.4" y="104.6">2</text>
<text x="101.2" y="102.2" transform="rotate(-90 101.2 102.2)">U12</text>
<text x="103" y="107.7" transform="rotate(-90 103 107.7)">1</text>
<text x="103" y="102.9" transform="rotate(-90 103 102.9)">3</text>
<text x="105.2" y="102.2" transform="rotate(-90 105.2 102.2)">10K</text>
<text x="44.3" y="113.5" transform="rotate(-90 44.3 113.5)">-</text>
<text x="52.4" y="111.8">5</text>
<text x="52.4" y="113.5">8</text>
<text x="55.1" y="112.6">VOUT1</text>
<text x="63" y="112.6">-VIN</text>
<text x="67.9" y="113.5">3</text>
<text x="67.9" y="111.8">4</text>
<text x="44.3" y="118.4" transform="rotate(-90 44.3 118.4)">+</text>
<text x="55.1" y="114.3">VOUT2</text>
<text x="62.5" y="116.1">VREF</text>
<text x="63" y="114.3">+VIN</text>
<text x="64.1" y="117.9">CD</text>
<text x="67.9" y="117.1">1</text>
<text x="67.9" y="115.3">2</text>
<text x="52.4" y="126">5</text>
<text x="67.9" y="126">4</text>
<text x="52.4" y="127.8">8</text>
<text x="55.1" y="126.7">VOUT1</text>
<text x="55.1" y="128.5">VOUT2</text>
<text x="62.5" y="130.3">VREF</text>
<text x="63" y="128.6">+VIN</text>
<text x="63" y="126.8">-VIN</text>
<text x="67.9" y="131.3">1</text>
<text x="67.9" y="129.5">2</text>
<text x="67.9" y="127.8">3</text>
<text x="64.1" y="132.1">CD</text>
<text x="214.9" y="142.4" transform="rotate(-90 214.9 142.4)">17</text>
<text x="232.7" y="142.4" transform="rotate(-90 232.7 142.4)">6</text>
<text x="239.8" y="142.4" transform="rotate(-90 239.8 142.4)">6</text>
<text x="214.9" y="149.9" transform="rotate(-90 214.9 149.9)">6</text>
<text x="232.7" y="149.9" transform="rotate(-90 232.7 149.9)">7</text>
<text x="239.8" y="149.9" transform="rotate(-90 239.8 149.9)">7</text>
<text x="66.8" y="160.5">C</text>
<text x="66.9" y="157">A</text>
<text x="66.9" y="158.8">B</text>
<text x="69.7" y="156.2">A</text>
<text x="69.7" y="158">B</text>
<text x="69.7" y="159.8">C</text>
<text x="156.4" y="163.3">1</text>
<text x="156.4" y="165.1">2</text>
<text x="156.4" y="166.9">3</text>
<text x="53.4" y="170.4">LED+</text>
<text x="53.4" y="172.2">LED-</text>
<text x="53.7" y="173.9">F1*4</text>
<text x="58.6" y="171.2">LED+</text>
<text x="58.6" y="173">LED-</text>
<text x="66.9" y="171.2">A</text>
<text x="66.9" y="173">B</text>
<text x="69.7" y="170.4">A</text>
<text x="69.7" y="172.2">B</text>
<text x="69.7" y="173.9">C</text>
<text x="156.4" y="168.7">4</text>
<text x="58.6" y="174.8">FRAME</text>
<text x="66.8" y="174.8">C</text>
</g>
<g font-size="1.2" fill="#505050">
<text x="235.2" y="34.7" transform="rotate(-90 235.2 34.7)">5V</text>
<text x="245.9" y="34.7" transform="rotate(-90 245.9 34.7)">3V3</text>
<text x="137.4" y="54.3" transform="rotate(-90 137.4 54.3)">3V3</text>
<text x="142.7" y="54.3" transform="rotate(-90 142.7 54.3)">3V3</text>
<text x="212.1" y="79.2" transform="rotate(-90 212.1 79.2)">3V3</text>
<text x="224.5" y="79.2" transform="rotate(-90 224.5 79.2)">3V3</text>
<text x="237" y="79.2" transform="rotate(-90 237 79.2)">3V3</text>
<text x="212.1" y="127.1" transform="rotate(-90 212.1 127.1)">3V3</text>
<text x="219.2" y="127.1" transform="rotate(-90 219.2 127.1)">5V</text>
<text x="233.4" y="136" transform="rotate(-90 233.4 136)">3V3</text>
<text x="216.5" y="142.2" transform="rotate(-90 216.5 142.2)">VDD</text>
<text x="234.3" y="142.2" transform="rotate(-90 234.3 142.2)">VCC</text>
<text x="241.4" y="142.2" transform="rotate(-90 241.4 142.2)">VCC</text>
<text x="77" y="144.9" transform="rotate(-90 77 144.9)">3V3</text>
<text x="84.1" y="144.9" transform="rotate(-90 84.1 144.9)">3V3</text>
<text x="160.5" y="152" transform="rotate(-90 160.5 152)">3V3</text>
<text x="164.1" y="152" transform="rotate(-90 164.1 152)">3V3</text>
<text x="169.4" y="152" transform="rotate(-90 169.4 152)">3V3</text>
<text x="216.5" y="151.1" transform="rotate(-90 216.5 151.1)">VSS</text>
<text x="234.3" y="151.1" transform="rotate(-90 234.3 151.1)">GND</text>
<text x="241.4" y="151.1" transform="rotate(-90 241.4 151.1)">GND</text>
<text x="52.1" y="159.1" transform="rotate(-90 52.1 159.1)">3V3</text>
<text x="154.3" y="161.8">CN1</text>
</g>
<g font-size="1.2" fill="#800000">
<text x="96.6" y="105.3" transform="rotate(-90 96.6 105.3)">3</text>
<text x="105.5" y="105.3" transform="rotate(-90 105.5 105.3)">3</text>
<text x="96.6" y="108.4" transform="rotate(-90 96.6 108.4)">1</text>
<text x="105.5" y="108.4" transform="rotate(-90 105.5 108.4)">1</text>
</g>
</svg>
